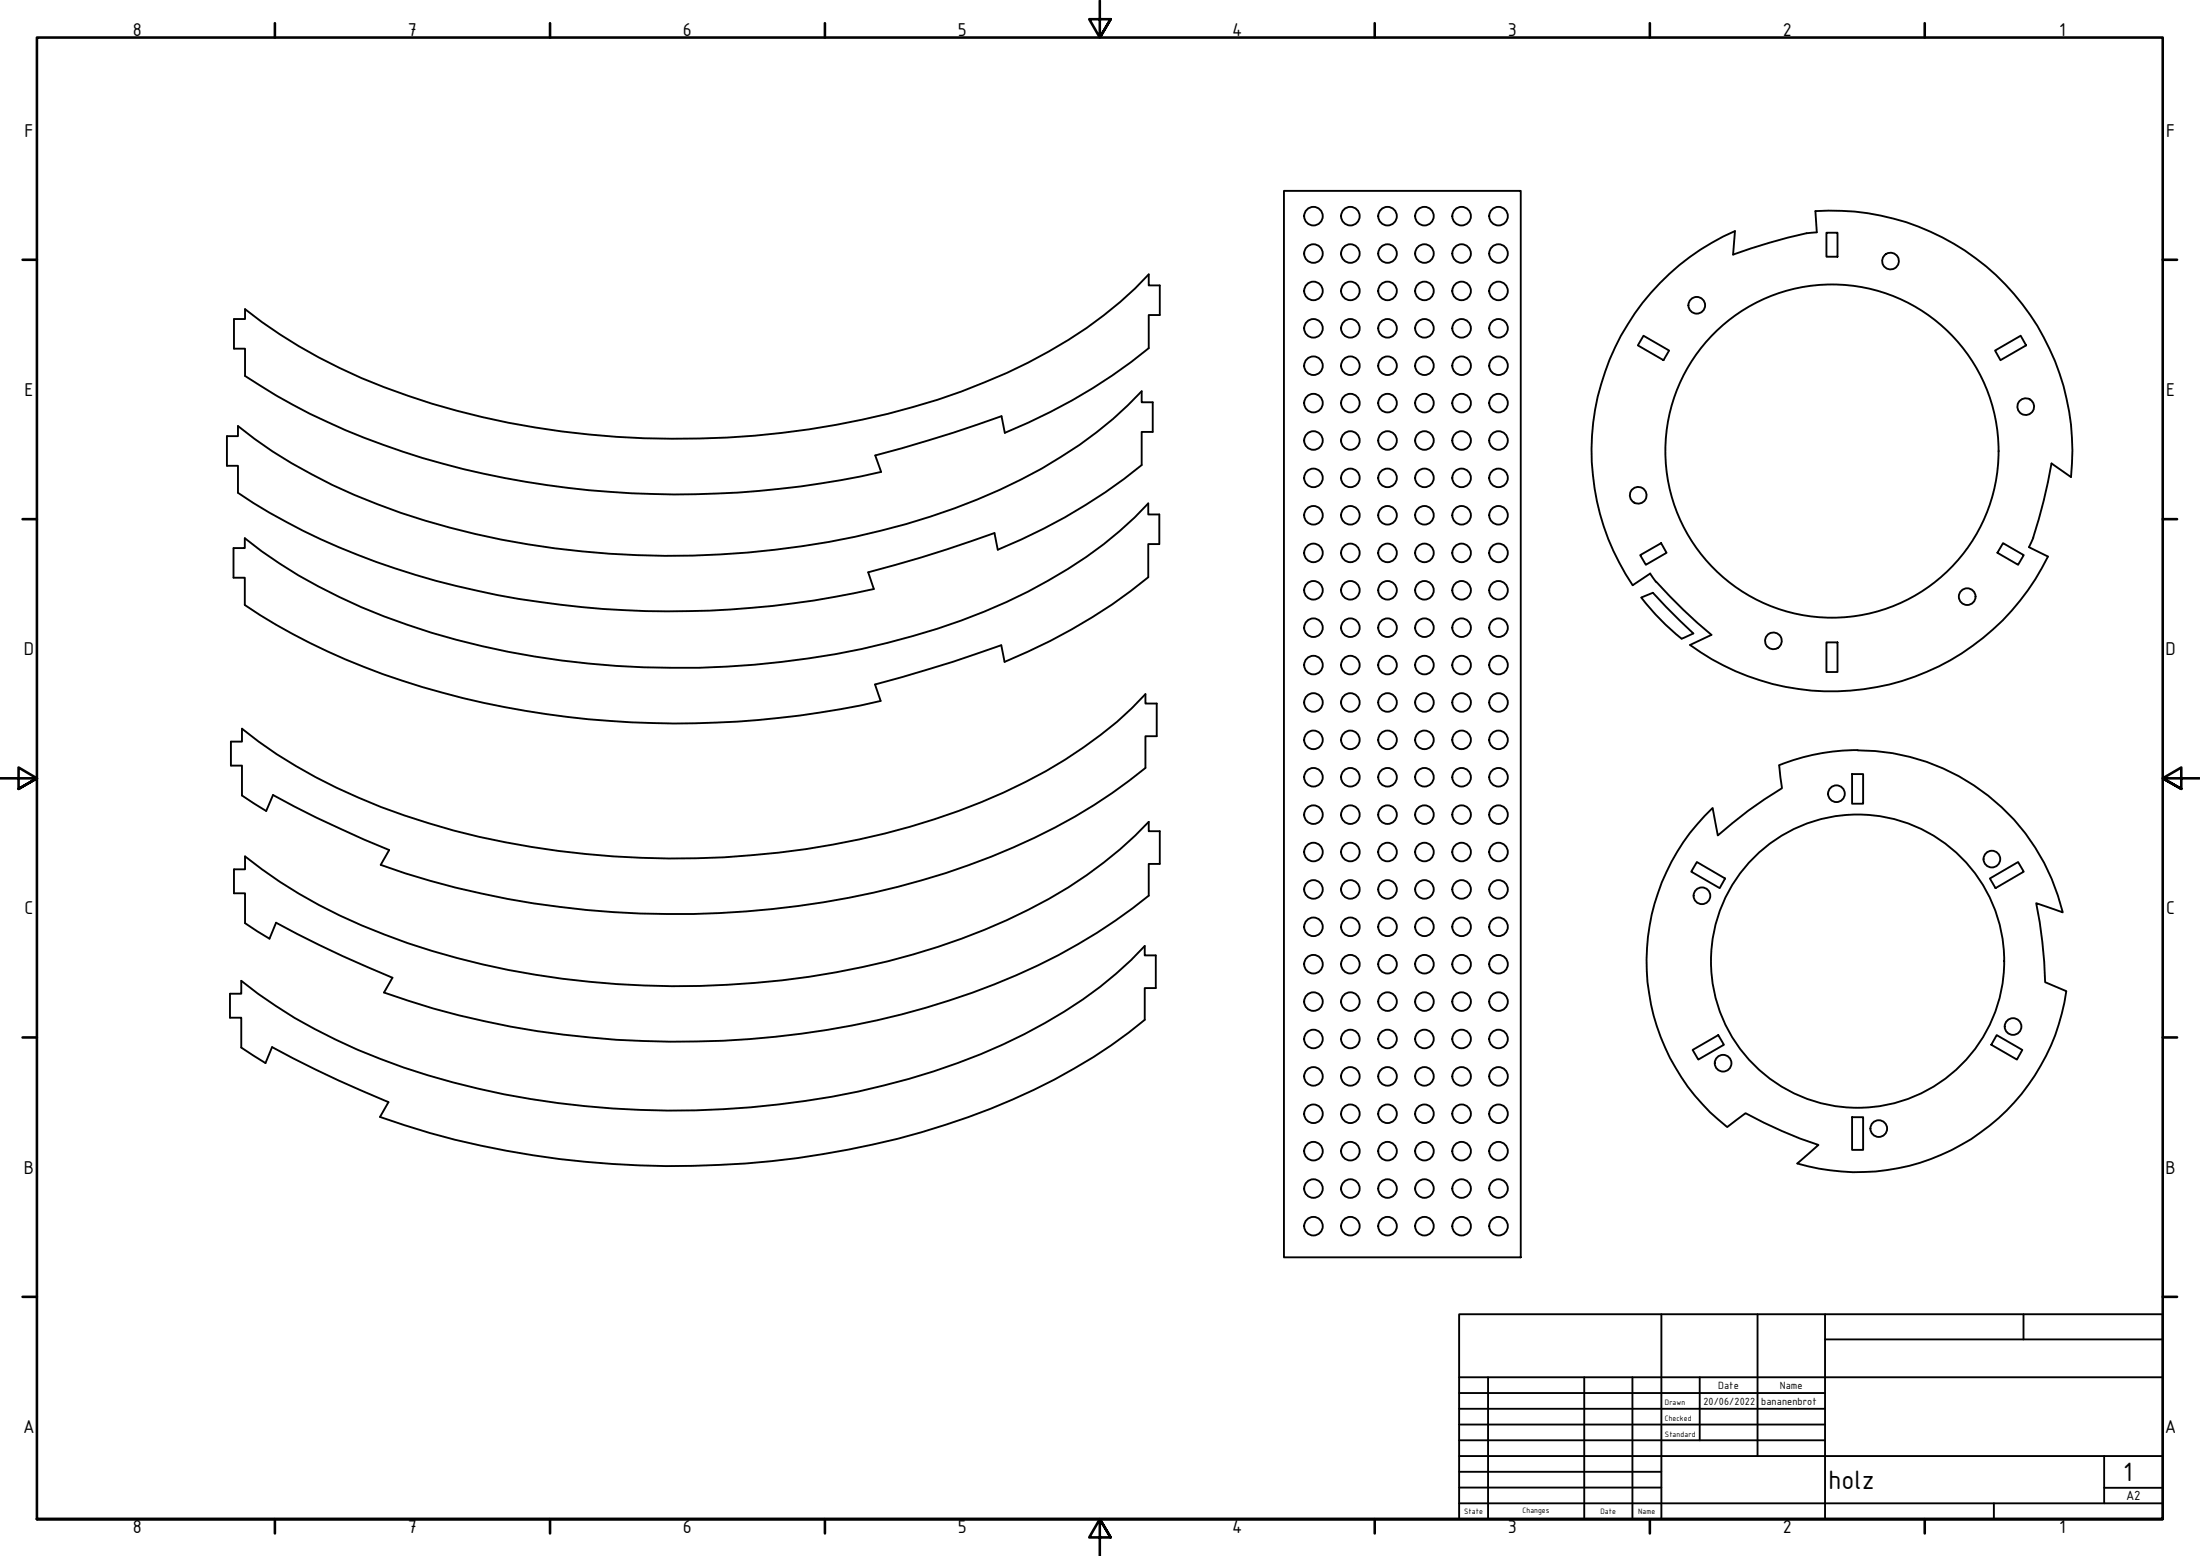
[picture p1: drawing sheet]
<svg xmlns="http://www.w3.org/2000/svg" width="594mm" height="420mm" viewBox="0 0 594 420" stroke-linecap="round" stroke-linejoin="round" font-family="sans-serif">
<!-- layer: Visible (ISO) -->
<g fill="none" stroke="#000" stroke-width=".51">
<path d="M346.7 51.5h64v288h-64zM487.8 63l2.8-.3-.4-5.7a64.9 64.9 0 0 1 69 71.8l-5.2-3.7a116.8 116.8 0 0 1-5.6 21.6l-.5 1M487.9 63a159.3 159.3 0 0 0-19.9 5.7l.5-6.3a64.9 64.9 0 0 0-27.6 95.6l4.7-3.1M493.2 62.8h3v6.5h-3zM63.2 86.1h3v-2.6a148.3 148.3 0 0 0 50.4 25.5 238.2 238.2 0 0 0 136.6-1.1 156.3 156.3 0 0 0 40.2-19.3 101.2 101.2 0 0 0 16.8-14.5v3h3v8h-3v8.9a150.7 150.7 0 0 1-38.9 22.9l-.9-4.5a379.2 379.2 0 0 1-34.1 10.6l1.6 4.4a248.9 248.9 0 0 1-123.8-3.7 180 180 0 0 1-47.9-22.2v-7.4h-3zM443.8 90.7l6.9 4-1.5 2.6-6.9-4zM538.7 94.7l7-4 1.4 2.6-6.9 4zM61.3 117.8h3v-2.8a135.2 135.2 0 0 0 37.6 21.1 229.1 229.1 0 0 0 100 13.1 209.3 209.3 0 0 0 68.1-17 117.8 117.8 0 0 0 38.3-26.6v3h3v8h-3v9a153.8 153.8 0 0 1-38.9 22.8l-.9-4.5a379.2 379.2 0 0 1-34.1 10.6l1.6 4.5a246.8 246.8 0 0 1-129.2-5.5 171.6 171.6 0 0 1-42.5-20.4v-7.3h-3zM63.1 148h3v-2.7a148.7 148.7 0 0 0 50.4 25.6 238.7 238.7 0 0 0 130 .8 152.9 152.9 0 0 0 51.5-24.7l8.4-7.3 3.7-3.8v3h3v8h-3v9a151.6 151.6 0 0 1-38.8 22.8l-.9-4.5a379.2 379.2 0 0 1-34.1 10.6l1.5 4.5a246 246 0 0 1-134.4-7.3 168.6 168.6 0 0 1-37.3-18.6v-7.4h-3zM442.9 149.9l5.7-3.2 1.4 2.6-5.6 3.2zM445.6 154.9l1.6 2.3M540.9 146.7l5.6 3.2-1.5 2.6-5.6-3.2z"/>
<path d="M547.9 147.7l5.1 2.6a64.9 64.9 0 0 1-96.6 23.9l5.8-2.8a139.4 139.4 0 0 1-15-14.3M443.2 161.4a64.9 64.9 0 0 0 10.9 11.1M443.2 161.3l3.1-1.2 3.6 3.8 7.4 7.1-3.1 1.4M493.2 173.5h3v8h-3zM65.3 196.8a145.7 145.7 0 0 0 50.5 25.5 238.3 238.3 0 0 0 109.1 5.8 179.3 179.3 0 0 0 62.7-23 108.4 108.4 0 0 0 21.7-17.7v2.6h3.1v8.8h-3.1v8.6a163.6 163.6 0 0 1-53.9 28.4 246.3 246.3 0 0 1-146 0l-6.6-2.3 2.3-4a322.2 322.2 0 0 1-31.4-14.8l-1.8 4.3-6.6-4.2v-8.1h-2.9v-6.4h2.9zM500.1 209h3v8h-3zM501.6 202.5a55.9 55.9 0 0 0-21.2 4.2l.8 6.1a113.2 113.2 0 0 0-17.3 12.8l-1.4-7.4a56.9 56.9 0 0 0 3.9 86.1l5-3.7a116.6 116.6 0 0 0 19.6 8.6l-5.7 5a56.9 56.9 0 0 0 72.7-46.6l-5.7-2.4a122.7 122.7 0 0 0-2.5-21.3l7.2 2.5a57 57 0 0 0-55.4-43.8M66.2 231.2a142.3 142.3 0 0 0 43.9 23.5 236 236 0 0 0 143.1 1 148.6 148.6 0 0 0 44.9-22.8l4.4-3.6 4-3.6 3.7-3.8v2.6h3v8.8h-3v8.6a161.9 161.9 0 0 1-53.9 28.3 246.4 246.4 0 0 1-132.3 4l-7-1.9-13.3-4.3 2.3-4a312.7 312.7 0 0 1-31.5-14.8l-1.7 4.3-6.6-4.2v-8.1h-3v-6.5h3zM458.2 232.8l7.6 4.4-1.4 2.6-7.7-4.4zM537.3 237.2l7.7-4.4 1.5 2.6-7.6 4.4zM65.2 264.8a144.5 144.5 0 0 0 43.8 23.5 236 236 0 0 0 143.2 1 150 150 0 0 0 44.9-22.8l8.3-7.3 3.7-3.8v2.6h3v8.8h-3v8.6a160.5 160.5 0 0 1-53.9 28.4 245.4 245.4 0 0 1-118.4 6.9 209.3 209.3 0 0 1-34.2-9.1l2.3-4a312.7 312.7 0 0 1-31.4-14.9l-1.8 4.4-6.5-4.2v-8.1h-3.1v-6.5h3.1zM539.2 279.5l6.9 4-1.5 2.6-6.9-4z"/>
<path d="M457.1 283.5l6.9-4 1.5 2.6-6.9 4zM500.1 301.7h3v8.8h-3z"/>
<circle cx="354.7" cy="58.4" r="2.51"/>
<circle cx="364.6" cy="58.4" r="2.51"/>
<circle cx="374.7" cy="58.4" r="2.51"/>
<circle cx="384.7" cy="58.4" r="2.51"/>
<circle cx="394.7" cy="58.4" r="2.51"/>
<circle cx="404.7" cy="58.4" r="2.51"/>
<circle cx="354.7" cy="78.6" r="2.51"/>
<circle cx="354.7" cy="68.5" r="2.51"/>
<circle cx="364.6" cy="68.5" r="2.51"/>
<circle cx="364.6" cy="78.6" r="2.51"/>
<circle cx="374.7" cy="68.5" r="2.51"/>
<circle cx="374.7" cy="78.6" r="2.51"/>
<circle cx="384.7" cy="78.6" r="2.51"/>
<circle cx="384.7" cy="68.5" r="2.51"/>
<circle cx="394.7" cy="78.6" r="2.51"/>
<circle cx="394.7" cy="68.5" r="2.51"/>
<circle cx="404.7" cy="68.5" r="2.51"/>
<circle cx="404.7" cy="78.6" r="2.51"/>
<circle cx="510.5" cy="70.5" r="2.25"/>
<circle cx="354.7" cy="98.8" r="2.51"/>
<circle cx="354.7" cy="88.7" r="2.51"/>
<circle cx="364.6" cy="98.8" r="2.51"/>
<circle cx="364.6" cy="88.7" r="2.51"/>
<circle cx="374.7" cy="88.7" r="2.51"/>
<circle cx="374.7" cy="98.8" r="2.51"/>
<circle cx="384.7" cy="88.7" r="2.51"/>
<circle cx="384.7" cy="98.8" r="2.51"/>
<circle cx="394.7" cy="98.8" r="2.51"/>
<circle cx="394.7" cy="88.7" r="2.51"/>
<circle cx="404.7" cy="98.8" r="2.51"/>
<circle cx="404.7" cy="88.7" r="2.51"/>
<circle cx="458.2" cy="82.4" r="2.25"/>
<circle cx="354.7" cy="108.8" r="2.51"/>
<circle cx="354.7" cy="118.9" r="2.51"/>
<circle cx="364.6" cy="108.8" r="2.51"/>
<circle cx="364.6" cy="118.9" r="2.51"/>
<circle cx="374.7" cy="118.9" r="2.51"/>
<circle cx="374.7" cy="108.8" r="2.51"/>
<circle cx="384.7" cy="118.9" r="2.51"/>
<circle cx="384.7" cy="108.8" r="2.51"/>
<circle cx="394.7" cy="108.8" r="2.51"/>
<circle cx="394.7" cy="118.9" r="2.51"/>
<circle cx="404.7" cy="108.8" r="2.51"/>
<circle cx="404.7" cy="118.9" r="2.51"/>
<circle cx="547" cy="109.8" r="2.25"/>
<circle cx="354.7" cy="139.1" r="2.51"/>
<circle cx="354.7" cy="129" r="2.51"/>
<circle cx="364.6" cy="129" r="2.51"/>
<circle cx="364.6" cy="139.1" r="2.51"/>
<circle cx="374.7" cy="139.1" r="2.51"/>
<circle cx="374.7" cy="129" r="2.51"/>
<circle cx="384.7" cy="129" r="2.51"/>
<circle cx="384.7" cy="139.1" r="2.51"/>
<circle cx="394.7" cy="129" r="2.51"/>
<circle cx="394.7" cy="139.1" r="2.51"/>
<circle cx="404.7" cy="139.1" r="2.51"/>
<circle cx="404.7" cy="129" r="2.51"/>
<circle cx="442.4" cy="133.7" r="2.25"/>
<circle cx="494.7" cy="121.8" r="45"/>
<circle cx="354.7" cy="149.3" r="2.51"/>
<circle cx="354.7" cy="159.4" r="2.51"/>
<circle cx="364.6" cy="149.3" r="2.51"/>
<circle cx="364.6" cy="159.4" r="2.51"/>
<circle cx="374.7" cy="149.3" r="2.51"/>
<circle cx="374.7" cy="159.4" r="2.51"/>
<circle cx="384.7" cy="159.4" r="2.51"/>
<circle cx="384.7" cy="149.3" r="2.51"/>
<circle cx="394.7" cy="149.3" r="2.51"/>
<circle cx="394.7" cy="159.4" r="2.51"/>
<circle cx="404.7" cy="149.3" r="2.51"/>
<circle cx="404.7" cy="159.4" r="2.51"/>
<circle cx="354.7" cy="179.6" r="2.51"/>
<circle cx="354.7" cy="169.5" r="2.51"/>
<circle cx="364.6" cy="169.5" r="2.51"/>
<circle cx="364.6" cy="179.6" r="2.51"/>
<circle cx="374.7" cy="169.5" r="2.51"/>
<circle cx="374.7" cy="179.6" r="2.51"/>
<circle cx="384.7" cy="179.6" r="2.51"/>
<circle cx="384.7" cy="169.5" r="2.51"/>
<circle cx="394.7" cy="169.5" r="2.51"/>
<circle cx="394.7" cy="179.6" r="2.51"/>
<circle cx="404.7" cy="169.5" r="2.51"/>
<circle cx="404.7" cy="179.6" r="2.51"/>
<circle cx="478.9" cy="173" r="2.25"/>
<circle cx="531.2" cy="161.1" r="2.25"/>
<circle cx="354.7" cy="189.7" r="2.51"/>
<circle cx="354.7" cy="199.8" r="2.51"/>
<circle cx="364.6" cy="189.7" r="2.51"/>
<circle cx="364.6" cy="199.8" r="2.51"/>
<circle cx="374.7" cy="199.8" r="2.51"/>
<circle cx="374.7" cy="189.7" r="2.51"/>
<circle cx="384.7" cy="189.7" r="2.51"/>
<circle cx="384.7" cy="199.8" r="2.51"/>
<circle cx="394.7" cy="189.7" r="2.51"/>
<circle cx="394.7" cy="199.8" r="2.51"/>
<circle cx="404.7" cy="199.8" r="2.51"/>
<circle cx="404.7" cy="189.7" r="2.51"/>
<circle cx="354.7" cy="209.9" r="2.51"/>
<circle cx="354.7" cy="220" r="2.51"/>
<circle cx="364.6" cy="220" r="2.51"/>
<circle cx="364.6" cy="209.9" r="2.51"/>
<circle cx="374.7" cy="209.9" r="2.51"/>
<circle cx="374.7" cy="220" r="2.51"/>
<circle cx="384.7" cy="220" r="2.51"/>
<circle cx="384.7" cy="209.9" r="2.51"/>
<circle cx="394.7" cy="209.9" r="2.51"/>
<circle cx="394.7" cy="220" r="2.51"/>
<circle cx="404.7" cy="209.9" r="2.51"/>
<circle cx="404.7" cy="220" r="2.51"/>
<circle cx="495.9" cy="214.3" r="2.25"/>
<circle cx="354.7" cy="230.1" r="2.51"/>
<circle cx="364.6" cy="230.1" r="2.51"/>
<circle cx="374.7" cy="230.1" r="2.51"/>
<circle cx="384.7" cy="230.1" r="2.51"/>
<circle cx="394.7" cy="230.1" r="2.51"/>
<circle cx="404.7" cy="230.1" r="2.51"/>
<circle cx="537.9" cy="232" r="2.25"/>
<circle cx="354.7" cy="250.3" r="2.51"/>
<circle cx="354.7" cy="240.2" r="2.51"/>
<circle cx="364.6" cy="250.3" r="2.51"/>
<circle cx="364.6" cy="240.2" r="2.51"/>
<circle cx="374.7" cy="250.3" r="2.51"/>
<circle cx="374.7" cy="240.2" r="2.51"/>
<circle cx="384.7" cy="250.3" r="2.51"/>
<circle cx="384.7" cy="240.2" r="2.51"/>
<circle cx="394.7" cy="250.3" r="2.51"/>
<circle cx="394.7" cy="240.2" r="2.51"/>
<circle cx="404.7" cy="250.3" r="2.51"/>
<circle cx="404.7" cy="240.2" r="2.51"/>
<circle cx="459.6" cy="241.9" r="2.25"/>
<circle cx="501.6" cy="259.5" r="39.6"/>
<circle cx="354.7" cy="260.4" r="2.51"/>
<circle cx="354.7" cy="270.5" r="2.51"/>
<circle cx="364.6" cy="260.4" r="2.51"/>
<circle cx="364.6" cy="270.5" r="2.51"/>
<circle cx="374.7" cy="270.5" r="2.51"/>
<circle cx="374.7" cy="260.4" r="2.51"/>
<circle cx="384.7" cy="270.5" r="2.51"/>
<circle cx="384.7" cy="260.4" r="2.51"/>
<circle cx="394.7" cy="270.5" r="2.51"/>
<circle cx="394.7" cy="260.4" r="2.51"/>
<circle cx="404.7" cy="270.5" r="2.51"/>
<circle cx="404.7" cy="260.4" r="2.51"/>
<circle cx="543.6" cy="277.2" r="2.25"/>
<circle cx="354.7" cy="280.6" r="2.51"/>
<circle cx="354.7" cy="290.7" r="2.51"/>
<circle cx="364.6" cy="280.6" r="2.51"/>
<circle cx="364.6" cy="290.7" r="2.51"/>
<circle cx="374.7" cy="290.7" r="2.51"/>
<circle cx="374.7" cy="280.6" r="2.51"/>
<circle cx="384.7" cy="290.7" r="2.51"/>
<circle cx="384.7" cy="280.6" r="2.51"/>
<circle cx="394.7" cy="290.7" r="2.51"/>
<circle cx="394.7" cy="280.6" r="2.51"/>
<circle cx="404.7" cy="280.6" r="2.51"/>
<circle cx="404.7" cy="290.7" r="2.51"/>
<circle cx="465.3" cy="287.1" r="2.25"/>
<circle cx="354.7" cy="310.8" r="2.51"/>
<circle cx="354.7" cy="300.7" r="2.51"/>
<circle cx="364.6" cy="300.7" r="2.51"/>
<circle cx="364.6" cy="310.8" r="2.51"/>
<circle cx="374.7" cy="300.7" r="2.51"/>
<circle cx="374.7" cy="310.8" r="2.51"/>
<circle cx="384.7" cy="310.8" r="2.51"/>
<circle cx="384.7" cy="300.7" r="2.51"/>
<circle cx="394.7" cy="300.7" r="2.51"/>
<circle cx="394.7" cy="310.8" r="2.51"/>
<circle cx="404.7" cy="300.7" r="2.51"/>
<circle cx="404.7" cy="310.8" r="2.51"/>
<circle cx="507.3" cy="304.7" r="2.25"/>
<circle cx="354.7" cy="331.1" r="2.51"/>
<circle cx="354.7" cy="320.9" r="2.51"/>
<circle cx="364.6" cy="331.1" r="2.51"/>
<circle cx="364.6" cy="320.9" r="2.51"/>
<circle cx="374.7" cy="331.1" r="2.51"/>
<circle cx="374.7" cy="320.9" r="2.51"/>
<circle cx="384.7" cy="320.9" r="2.51"/>
<circle cx="384.7" cy="331.1" r="2.51"/>
<circle cx="394.7" cy="320.9" r="2.51"/>
<circle cx="394.7" cy="331.1" r="2.51"/>
<circle cx="404.7" cy="331.1" r="2.51"/>
<circle cx="404.7" cy="320.9" r="2.51"/>
</g>
<!-- layer: Border (ISO) -->
<g fill="none" stroke="#000" stroke-width=".7">
<path d="M74.2 6.3v3.8M148.5 6.3v3.8M222.8 6.3v3.8M297 .2v9.9l-2.9-4.9h5.8l-2.9 4.9 2.9-4.9M371.2 6.3v3.8M445.5 6.3v3.8M519.7 6.3v3.8M6.1 70.1h3.9M584 70.1h3.9M6.1 140.2h3.9M584 140.2h3.9M0 210.2h10l-5-3v5.8l5-2.8-5 2.8"/>
<path d="M594 210.2h-10l5-3v5.8l-5-2.8 5 2.8M6.1 280.1h3.9M584 280.1h3.9M6.1 350.2h3.9M584 350.2h3.9M10 410.2v-400.1h574v400.1h-574h574M74.2 410.2v3.9M148.5 410.2v3.9M222.8 410.2v3.9M299.9 415.1l-2.9-4.9 2.9 4.9h-5.8l2.9-4.9v10M371.2 410.2v3.9M445.5 410.2v3.9"/>
<path d="M519.7 410.2v3.9"/>
</g>
<!-- layer: Title (ISO) -->
<g fill="none" stroke="#000" stroke-width=".51">
<path d="M394 354.9h190v55.3h-190zM448.6 354.9v55.3M474.6 354.9v38.3M492.8 354.9v55.3M546.4 354.9v6.8M394 376.2h98.8M394 371.9h190M401.8 371.9v38.3M427.8 371.9v38.3M440.8 371.9v38.3M459 371.9v17M492.8 361.7h91.2"/>
<path d="M394 380.4h98.8M394 384.7h98.8M394 388.9h98.8M394 393.2h190M394 397.4h54.6M568.2 393.2v12.7M394 405.9h190M394 401.7h54.6M538.4 405.9v4.3M568.2 401.7h15.8"/>
</g>
<g font-size="7.7">
<text x="573.3" y="400">1</text>
<text x="493.8" y="402.1">holz</text>
</g>
<g font-size="5.4">
<text x="35.9" y="9.8">8</text>
<text x="110.2" y="9.8">7</text>
<text x="184.4" y="9.8">6</text>
<text x="258.6" y="9.8">5</text>
<text x="332.7" y="9.8">4</text>
<text x="407.2" y="9.8">3</text>
<text x="481.4" y="9.8">2</text>
<text x="556" y="9.8">1</text>
<text x="6.6" y="36.9">F</text>
<text x="584.9" y="36.9">F</text>
<text x="6.6" y="106.9">E</text>
<text x="584.9" y="106.9">E</text>
<text x="6.5" y="176.9">D</text>
<text x="584.8" y="176.9">D</text>
<text x="6.6" y="246.9">C</text>
<text x="584.9" y="246.9">C</text>
<text x="6.5" y="316.9">B</text>
<text x="584.8" y="316.9">B</text>
<text x="6.3" y="386.9">A</text>
<text x="584.6" y="386.9">A</text>
<text x="35.9" y="414.1">8</text>
<text x="110.2" y="414.1">7</text>
<text x="184.4" y="414.1">6</text>
<text x="258.6" y="414.1">5</text>
<text x="332.7" y="414.1">4</text>
<text x="407.2" y="414.1">3</text>
<text x="481.4" y="414.1">2</text>
<text x="556" y="414.1">1</text>
</g>
<text font-size="3.9" x="574.1" y="405.1">A2</text>
<g font-size="3">
<text x="464" y="375.1">Date</text>
<text x="480.6" y="375.1">Name</text>
<text x="460" y="379.4">20/06/2022</text>
<text x="475.6" y="379.4">bananenbrot</text>
</g>
<g font-size="2.3">
<text x="449.6" y="379.4">Drawn</text>
<text x="449.6" y="383.6">Checked</text>
<text x="449.6" y="387.9">Standard</text>
<text x="395.4" y="408.8">State</text>
<text x="411.1" y="408.5">Changes</text>
<text x="432.2" y="408.8">Date</text>
<text x="442.4" y="408.8">Name</text>
</g>
</svg>
